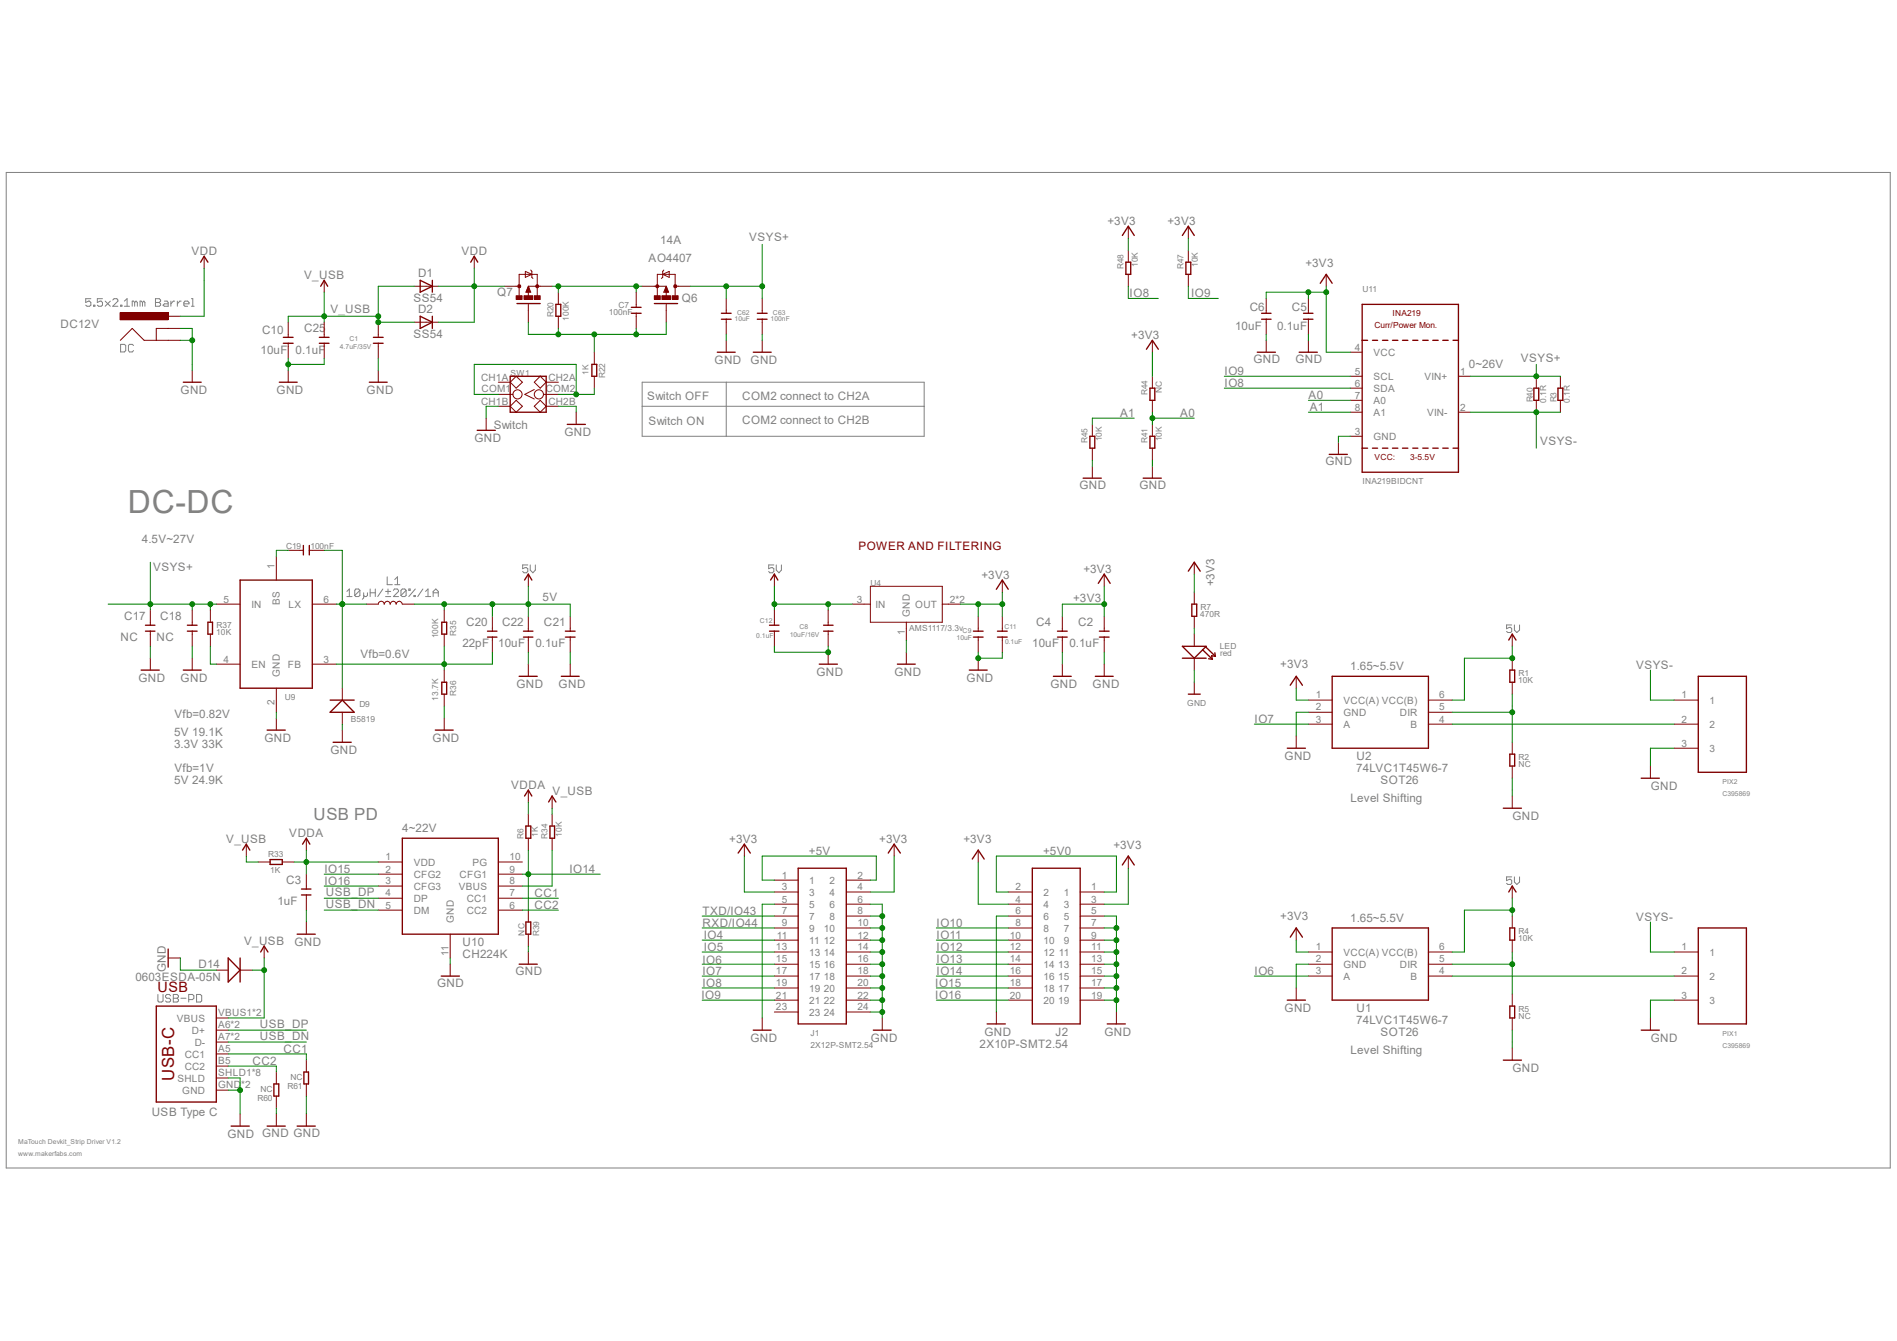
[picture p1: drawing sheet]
<svg xmlns="http://www.w3.org/2000/svg" width="297mm" height="210mm" viewBox="0 0 297 210" stroke-linecap="round" stroke-linejoin="round" font-family="sans-serif">
<g fill="none" stroke="#808080" stroke-width=".16">
<path d="M1 27h295v155.9h-295zM14.2 46.8h-.8v.6l.4-.2h.2l.2 .2v.4l-.2 .2h-.4l-.2-.2M14.6 47.8h.3v.2h-.3zM16 46.8h-.8v.6l.5-.2h.1l.2 .2v.4l-.2 .2h-.3l-.3-.2M16.5 47.2l.8 .8M17.3 47.2l-.8 .8M17.7 47l.2-.2h.4l.2 .4-.8 .8h.8M18.9 47.8h.2v.2h-.2zM18.9 53.9h.6l.2 .2v.8l-.2 .2h-.6zM19.5 48h.8M19.5 47.2l.4-.4v1.2M20.9 54.1l-.2-.2h-.4l-.2 .2v.8l.2 .2h.4l.2-.2"/>
<path d="M21.1 47.4l-.2-.2h-.2v.8M21.1 47.4v.6M21.1 47.4l.2-.2 .2 .2v.6M22.3 47.4l-.2-.2h-.2v.8M22.3 47.4v.6M22.3 47.4l.2-.2 .2 .2v.6M24.3 46.8h.6l.2 .2v.2l-.2 .2 .2 .2v.2l-.2 .2h-.6zM24.3 47.4h.6M25.7 47.2h.5l.1 .2v.6h-.6l-.2-.2 .2-.2h.6M26.8 47.2v.8M27.3 47.2h-.2l-.3 .4M27.8 47.2v.8"/>
<path d="M28.4 47.2h-.2l-.4 .4M28.8 47.6h.8v-.2l-.2-.2h-.4l-.2 .2v.4l.2 .2h.4M30 46.8h.2v1.2M30 48h.4M100.5 59.9h44.2v8.4h-44.2zM113.7 59.9v8.4M100.5 63.6h44.2M54.3 92.6l.4-.4v1.2M54.3 93.4h.8M56.3 92.5v.8l-.2 .1h-.4l-.2-.1M56.3 92.5l-.2-.3h-.4l-.2 .3v.8M56.3 92.5l-.8 .8"/>
<path d="M56.9 92.8v.8l-.2 .3M57.5 92.8v.5l-.2 .1-.4-.1M58 92.2v1.2M58 92.8h.8M58.8 92.2v1.2M59.9 92.2l-.8 1.2M60.4 93.4h.8M60.4 92.6h.8M60.6 90.3v1.3h.8M60.7 92.2v.8M61.6 92.5l.2-.3h.4l.2 .3v.1l-.8 .8h.8M61.8 91.6h.8"/>
<path d="M61.8 90.8l.4-.5v1.3M63.6 92.5v.8l-.2 .1h-.4l-.2-.1M63.6 92.5l-.2-.3h-.4l-.2 .3v.8M63.6 92.5l-.8 .8M64 92.2h.2v.3h-.2zM64.8 93.3h.2v.1h-.2zM65 92.2l-1 1.2M66.2 92.2l-.8 1.2M66.6 93.4h.8M66.6 92.6l.4-.4v1.2M67.8 92.8h.8M67.8 93.4v-.8l.4-.4 .4 .4v.8"/>
<path d="M82.6 88.5h-.8v.6l.4-.2h.2l.2 .2v.4l-.2 .2h-.4l-.2-.2M83 88.5v.8l.4 .4 .4-.4v-.8M121.2 88.5h-.8v.6l.3-.2h.2l.3 .2v.4l-.3 .2h-.4l-.1-.2M121.5 88.5v.8l.5 .4 .3-.4v-.8M236.7 97.9h-.8v.6l.6-.2 .2 .2v.4l-.2 .2h-.4l-.2-.2M237.1 97.9v.8l.4 .4 .4-.4v-.8M236.7 137.3h-.8v.6l.4-.2h.2l.2 .2v.4l-.2 .2h-.4l-.2-.2M237.1 137.3v.8l.4 .4 .4-.4v-.8M24.7 155.7v1.1l.2 .1h.4l.2-.1v-1.1M26.7 156l-.2-.3h-.4l-.2 .3v.1l.2 .2h.4l.2 .2v.3l-.2 .1h-.4l-.2-.1M27.1 155.7h.6l.2 .3v.1l-.2 .2 .2 .2v.3l-.2 .1h-.6zM27.1 156.3h.6"/>
<path d="M28.3 156.3h.8M29.5 156.5h.6l.3-.2v-.3l-.3-.3h-.6v1.2M30.8 155.7h.6l.2 .3v.8l-.2 .1h-.6z"/>
</g>
<path d="M57.8 59.9h2.8M58.5 52.8h1.5M58.5 53.8h1.5M201.5 117.2h2.9M202 107.3l.9-1.4 1 1.4M208.6 105.9h15v11.3h-15zM265.9 105.9h7.5v15h-7.5zM235.4 126.6h2.8" fill="none" stroke="#800000" stroke-width=".21"/>
<g fill="none" stroke="#800000" stroke-width=".16">
<path d="M18.8 53.3l1.9-1.9 1.9 1.9h3.7M26.3 51.4h-1.8v1.9M59.2 50.5v2.3M59.2 53.8v2.3M59.2 58v1.9M202.9 105.9v1.9M202.9 115.3v1.9M204.9 109.6h3.7M204.9 113.4h3.7M204.9 111.5h3.7M223.6 109.6h3.8M223.6 113.4h3.8"/>
<path d="M223.6 111.5h3.8M262.1 109.6h3.8M262.1 113.4h3.8M262.1 117.2h3.8M236.8 124.7v1.9"/>
</g>
<path d="M18.8 49h7.5v1.1h-7.5z" fill-rule="evenodd" fill="#800000"/>
<g fill="none" stroke="#800000" stroke-width=".16">
<path d="M176.7 39.2v1.9M186.1 39.2v1.9M18.8 49h7.5v1.1h-7.5zM26.3 51.4h1.9M26.3 53.3h1.9M26.3 49.5h1.9M30.1 58v1.9M45.1 50.5v2.3M45.1 53.8v2.3M50.8 43.9v1.9M50.8 50.5v2.3M50.8 53.8v2.3"/>
<path d="M78 59.9h1.9M80.8 58.9l1 1-1 .9-.9-.9zM84.6 58.9l.9 1-.9 .9-.9-.9zM85.5 59.9h1.9M102.4 44.8h1.9M103.8 43l1-.5v.9zM103.9 42.3l-.1 .2v.9l-.3 .2M104.3 44.8l.4 1h-.8zM104.3 45.7v.7M104.3 47.7v.9M105.7 46.3v-3.3h-2.8v3.4M105.7 44.8h.5"/>
<path d="M176.7 43v1.8M180.4 58.9v1.9M186.1 43v1.8M198.2 46.7v2.4M198.2 50v2.4M198.2 53.3v1.9M204.9 46.7v2.4M204.9 50v2.4M204.9 53.3v1.9M211.4 58.9h1.9M211.4 55.2h1.9M228.3 58.9h1.9"/>
<path d="M240.5 58.9v1.9M78 61.8h2.3M78 63.6h1.9M80.8 62.7l1 .9-1 1-.9-1zM83.7 63.6l.9-.9 .9 .9-.9 1zM83.7 61l-1.5 .8 1.5 .7M85.1 61.8h2.3M85.5 63.6h1.9M171 66.5v1.8M171 70.2v1.9M171 73v1.9M180.4 62.7v1.9"/>
<path d="M180.4 66.5v1.8M180.4 70.2v1.9M180.4 73v1.9M209.5 69.3v1.9M211.4 64.6h1.9M211.4 68.3h1.9M211.4 60.8h1.9M211.4 62.7h1.9M228.3 64.6h1.9M240.5 62.7v1.9M23.5 95.5v2.4M23.5 98.8v2.4"/>
<path d="M30.1 95.5v2.4M30.1 98.8v2.4M32.9 95.5v2M32.9 99.3v1.9M33.9 94.6h3.7M43.3 87.1v3.7M45.1 86.2h2.4M48.4 86.2h2.4M48.9 94.6h3.8M57.4 94.6h1.8a.47 .47 0 0 1 .5-.5 .47 .47 0 0 1 .5 .5 .47 .47 0 0 1 .4-.5 .47 .47 0 0 1 .5 .5 .47 .47 0 0 1 .5-.5 .47 .47 0 0 1 .4 .5 .49 .49 0 0 1 .5-.5 .49 .49 0 0 1 .5 .5h1.9M69.6 95.5v2M69.6 99.3v1.9"/>
<path d="M77.1 96.5v2.3M77.1 99.8v2.4M82.7 96.5v2.3M82.7 99.8v2.4M89.3 96.5v2.3M89.3 99.8v2.4M166.3 96.5v2.3M166.3 99.8v2.4M172.9 89.9v1.9M172.9 96.5v2.3M172.9 99.8v2.4M23.5 103.1v1.8"/>
<path d="M30.1 103.1v1.8M33.9 104h3.7M43.3 107.8v3.7M43.3 112.5v1.8M48.9 104h3.8M53.6 107.8v1.8M53.6 111.5v1.9M53.6 114.3v1.9M69.6 104.9v1.9M69.6 108.7v1.9M69.6 112.5v1.8M82.7 104v1.9"/>
<path d="M89.3 104v1.9M166.3 104v1.9M172.9 104v1.9M258.4 120v1.9M38.6 132.2v1.9M48 136.9v2.3M59.2 135h3.8M59.2 136.9h3.8M59.2 138.8h3.8M78 135h3.8M78 136.9h3.8M78 138.8h3.8"/>
<path d="M86.4 124.7v1.9M86.4 127.5v1.9M86.4 131.3v1.8M26.3 150h1.9M33.9 159.4h1.8M33.9 151.9h1.8M37.6 151.9h1.9M41.4 148.2v1.8M48 140.2v2.3M48 144.4v1.9M59.2 140.7h3.8M59.2 142.5h3.8"/>
<path d="M70.5 146.3v3.7M70.5 151v1.9M78 140.7h3.8M78 142.5h3.8M82.7 142.5v1.9M82.7 146.3v1.9M82.7 149.1v1.9M33.9 170.7h1.8M33.9 165.1h1.8M33.9 161.3h1.8M33.9 163.2h1.8M33.9 167h1.8"/>
<path d="M33.9 168.8h1.8M37.6 174.5v1.9M43.3 167.9v1.9M43.3 171.7v1.8M43.3 174.5v1.9M48 166v1.9M48 169.8v1.9M48 174.5v1.9"/>
<circle cx="81" cy="61.8" r=".72"/>
<circle cx="84.4" cy="61.8" r=".72"/>
</g>
<g fill="none" stroke="#800000" stroke-width=".21">
<path d="M28.7 59.9h2.8M44.4 53.8h1.5M44.4 52.8h1.5M50 53.8h1.5M50 52.8h1.5M50.2 44.8l.6-.9 .5 .9M79.9 58.9h5.6v5.7h-5.6zM102.4 47.5h3.7M176.3 41.1h.7v1.9h-.7zM185.7 41.1h.7v1.9h-.7zM196.8 55.2h2.9M197.5 50h1.5"/>
<path d="M197.5 49.1h1.5M203.4 55.2h2.8M204.1 50h1.5M204.1 49.1h1.5M213.3 47.7h15v26.3h-15zM213.3 53.3h.8M214.9 53.3h.8M216.5 53.3h.8M218 53.3h.9M219.6 53.3h.8M221.2 53.3h.8M222.8 53.3h.8"/>
<path d="M224.3 53.3h.9M225.9 53.3h.8M227.5 53.3h.8M169.6 74.9h2.8M170.6 68.3h.8v1.9h-.8zM179 74.9h2.8M180 68.3h.8v1.9h-.8zM180 60.8h.8v1.9h-.8zM208.1 71.2h2.8M213.3 70.2h.8M214.9 70.2h.8M216.5 70.2h.8"/>
<path d="M218 70.2h.9M219.6 70.2h.8M221.2 70.2h.8M222.8 70.2h.8M224.3 70.2h.9M225.9 70.2h.8M227.5 70.2h.8M240.2 60.8h.7v1.9h-.7zM22.8 98.8h1.5M22.8 97.9h1.5M29.3 98.8h1.6M29.3 97.9h1.6"/>
<path d="M32.6 97.5h.7v1.8h-.7zM37.6 90.8h11.3v17h-11.3zM47.5 85.4v1.5M48.4 85.4v1.5M69.2 97.5h.7v1.8h-.7zM76.3 98.8h1.5M76.3 99.8h1.5M82 98.8h1.4M82 99.8h1.4M88.5 98.8h1.5M88.5 99.8h1.5M165.6 98.8h1.5"/>
<path d="M165.6 99.8h1.5M172 91.4l.9-1.5 .9 1.5M172.1 98.8h1.6M172.1 99.8h1.6M22.1 104.9h2.8M28.7 104.9h2.8M41.8 114.3h2.9M51.7 109.6h3.8M52.2 116.2h2.8M53.6 109.6l1.9 1.9h-3.8zM68.2 114.3h2.8M69.2 106.8h.7v1.9h-.7z"/>
<path d="M81.3 105.9h2.8M87.9 105.9h2.8M164.9 105.9h2.8M171.5 105.9h2.8M38 133.1l.6-.9 .5 .9M47.2 139.2h1.5M63 131.3h15v15h-15zM85.9 125.6l.5-.9 .6 .9M86.1 129.4h.7v1.9h-.7zM257 121.9h2.8M24.5 157.6h9.4v15h-9.4zM26.3 148.6v2.9"/>
<path d="M35.7 150l1.9 1.9-1.9 1.9zM37.6 150v3.8M40.8 149.1l.6-.9 .6 .9M46.5 146.3h2.9M47.2 140.2h1.5M69.1 152.9h2.8M81.3 151h2.8M82.3 144.4h.8v1.9h-.8zM36.2 176.4h2.8M41.8 176.4h2.9M42.9 169.8h.7v1.9h-.7zM46.5 176.4h2.9"/>
<path d="M47.6 167.9h.7v1.9h-.7z"/>
</g>
<path d="M104.3 45.5v.2h.2l-.2-.7-.2 .7" fill="none" stroke="#800000" stroke-width=".25"/>
<circle cx="102.9" cy="44.8" r=".25" fill="#800000"/>
<circle cx="102.9" cy="44.8" r=".25" fill="none" stroke="#800000" stroke-width=".16"/>
<path d="M105.5 44.7l.2-.1 .2 .1v.3l-.2 .1-.2-.1z" fill-rule="evenodd" fill="#800000"/>
<path d="M105.5 44.7l.2-.1 .2 .1v.3l-.2 .1-.2-.1z" fill="none" stroke="#800000" stroke-width=".16"/>
<path d="M102.4 46.3h1v.6h-1z" fill-rule="evenodd" fill="#800000"/>
<path d="M102.4 46.3h1v.6h-1z" fill="none" stroke="#800000" stroke-width=".16"/>
<path d="M105.2 46.3h1v.6h-1z" fill-rule="evenodd" fill="#800000"/>
<path d="M105.2 46.3h1v.6h-1z" fill="none" stroke="#800000" stroke-width=".16"/>
<path d="M103.6 46.3h1.4v.6h-1.4z" fill-rule="evenodd" fill="#800000"/>
<g fill="none" stroke="#800000" stroke-width=".16">
<path d="M80.8 44.8h.5M81.3 46.3v-3.3h2.8v3.4M82.3 42.5l1 .5-1 .4zM82.7 44.8h1.9M82.7 44.8l.4 1h-.8zM82.7 45.7v.7M82.7 47.7v.9M83.1 42.3l.2 .2v.9l.1 .2M87.4 45.8v1.9M87.4 49.5v1.9M99.6 45.8v2.3M99.6 49.1v2.3"/>
<path d="M100.5 44.8h1.9M103.6 46.3h1.4v.6h-1.4zM104.3 48.6v1.9M106.2 44.8h1.9M113.7 46.7v2.4M113.7 50v2.4M113.7 53.3v1.9M119.3 46.7v2.4M119.3 50v2.4M119.3 53.3v1.9M90.2 64.6v1.9"/>
</g>
<path d="M80.9 47.5h3.7M87 47.7h.8v1.8h-.8zM98.8 49.1h1.6M98.8 48.1h1.6M112.3 55.2h2.8M112.9 49.1h1.6M112.9 50h1.6M117.9 55.2h2.8M118.6 49.1h1.5M118.6 50h1.5M88.8 66.5h2.9" fill="none" stroke="#800000" stroke-width=".21"/>
<path d="M82.7 45.5v.2h-.2l.2-.7 .2 .7" fill="none" stroke="#800000" stroke-width=".25"/>
<circle cx="84.1" cy="44.8" r=".25" fill="#800000"/>
<circle cx="84.1" cy="44.8" r=".25" fill="none" stroke="#800000" stroke-width=".16"/>
<path d="M81.1 44.7l.2-.1 .2 .1v.3l-.2 .1-.2-.1z" fill-rule="evenodd" fill="#800000"/>
<path d="M81.1 44.7l.2-.1 .2 .1v.3l-.2 .1-.2-.1z" fill="none" stroke="#800000" stroke-width=".16"/>
<path d="M83.7 46.3h.9v.6h-.9z" fill-rule="evenodd" fill="#800000"/>
<path d="M83.7 46.3h.9v.6h-.9z" fill="none" stroke="#800000" stroke-width=".16"/>
<path d="M80.8 46.3h.9v.6h-.9z" fill-rule="evenodd" fill="#800000"/>
<path d="M80.8 46.3h.9v.6h-.9z" fill="none" stroke="#800000" stroke-width=".16"/>
<path d="M82 46.3h1.4v.6h-1.4z" fill-rule="evenodd" fill="#800000"/>
<g fill="none" stroke="#800000" stroke-width=".16">
<path d="M176.7 35.4v1.9M186.1 35.4v1.9M32 40.1v1.9M45.1 58v1.9M64.9 44.8h3.7M64.9 50.5h3.7M74.3 40.1v1.9M79 44.8h1.8M82 46.3h1.4v.6h-1.4zM82.7 48.6v1.9M84.6 44.8h1.8M93 55.2v1.9"/>
<path d="M93 58.9v1.9M180.4 53.3v1.9M207.6 43v1.8M244.3 58.9v1.9M76.1 65.5v1.9M244.3 62.7v1.9M82.7 89.9v1.9M121.2 89.9v1.9M121.2 95.5v2.4M121.2 98.8v2.4M129.7 95.5v2.4M129.7 98.8v2.4"/>
<path d="M133.4 94.6h2.9M136.3 91.8h11.2v5.7h-11.2zM141.9 97.5v2.7M147.5 94.6h2.9M153.2 96.5v2.3M153.2 99.8v2.4M156.9 90.8v2M156.9 96.5v2.3M156.9 99.8v2.4M187 88.1v1.8M187 92.8v1.8M187 96.5v1.9"/>
<path d="M187 99.3v1.9M236.8 99.3v1.9M129.7 102.2v1.8M141.9 102.2v1.8M153.2 103.1v1.8M187 103.1v1.8M187 106.8v1.9M236.8 103.1v1.8M236.8 106.8v1.9M236.8 116.2v1.9M236.8 120v1.9M40.4 135h1.9"/>
<path d="M44.2 135h1.9M48 131.3v1.8M82.7 123.7v1.9M82.7 127.5v1.9M82.7 131.3v1.8M116.5 132.2v1.9M121.2 137.8h3.8M121.2 139.7h3.8M132.5 137.8h3.8M132.5 139.7h3.8M140 132.2v1.9M153.2 133.1v1.9"/>
<path d="M157.9 139.7h3.7M169.1 139.7h3.8M176.7 134.1v1.9M236.8 138.8v1.9M119.3 159.4v1.9M121.2 149.1h3.8M121.2 152.9h3.8M121.2 156.6h3.8M121.2 151h3.8M121.2 141.6h3.8M121.2 143.5h3.8M121.2 145.3h3.8"/>
<path d="M121.2 147.2h3.8M121.2 154.7h3.8M121.2 158.5h3.8M132.5 149.1h3.8M132.5 152.9h3.8M132.5 156.6h3.8M132.5 151h3.8M132.5 141.6h3.8M132.5 143.5h3.8M132.5 145.3h3.8M132.5 147.2h3.8M132.5 154.7h3.8"/>
<path d="M132.5 158.5h3.8M138.1 159.4v1.9M156 158.5v1.9M157.9 149.1h3.7M157.9 152.9h3.7M157.9 156.6h3.7M157.9 151h3.7M157.9 141.6h3.7M157.9 143.5h3.7M157.9 145.3h3.7M157.9 147.2h3.7M157.9 154.7h3.7"/>
<path d="M169.1 149.1h3.8M169.1 152.9h3.8M169.1 156.6h3.8M169.1 151h3.8M169.1 141.6h3.8M169.1 143.5h3.8M169.1 145.3h3.8M169.1 147.2h3.8M169.1 154.7h3.8M174.8 158.5v1.9M202.9 145.3v1.9M202.9 154.7v1.9"/>
<path d="M204.9 149.1h3.7M204.9 152.9h3.7M204.9 151h3.7M223.6 149.1h3.8M223.6 152.9h3.8M223.6 151h3.8M236.8 143.5v1.8M236.8 147.2v1.9M236.8 155.7v1.9M236.8 159.4v1.9M258.4 159.4v1.9M262.1 149.1h3.8"/>
<path d="M262.1 152.9h3.8M262.1 156.6h3.8M236.8 164.1v1.9"/>
</g>
<g fill="none" stroke="#800000" stroke-width=".21">
<path d="M175.7 36.9l1-1.5 .9 1.5M185.1 36.9l1-1.5 .9 1.5M31.4 41.1l.6-1 .6 1M43.7 59.9h2.8M65.8 43.9l1.9 .9-1.9 1zM65.8 49.5l1.9 1-1.9 .9zM67.7 43.9v1.9M67.7 49.5v1.9M73.7 41.1l.6-1 .5 1M92.7 57.1h.7v1.8h-.7zM179.5 54.7l.9-1.4 1 1.4M206.7 44.4l.9-1.4 1 1.4"/>
<path d="M74.7 67.4h2.9M243.9 60.8h.8v1.9h-.8zM82.1 90.8l.6-.9 .6 .9M120.5 97.9h1.5M120.5 98.8h1.5M120.6 90.8l.6-.9 .6 .9M128.9 97.9h1.5M128.9 98.8h1.5M152.4 98.8h1.5M152.4 99.8h1.5M156 92.3l.9-1.5 1 1.5M156.2 98.8h1.5"/>
<path d="M156.2 99.8h1.5M186.1 89.5l.9-1.4 .9 1.4M186.6 94.6h.8v1.9h-.8zM128.3 104h2.8M140.5 104h2.8M151.8 104.9h2.8M185.1 101.2h3.7l-1.8 1.9zM185.1 103.1h3.7M186.1 108.7h1.8M188.3 101.8l1.5 1.5M188.8 101.3l1.5 1.5M189.2 103.2l.6 .1"/>
<path d="M190.2 102.2l.1 .6M190.3 102.8l-.6-.1 .1 .6M236.2 100.2l.6-.9 .6 .9M236.4 104.9h.8v1.9h-.8zM236.4 118.1h.8v1.9h-.8zM42.3 134.6h1.9v.8h-1.9zM47.4 132.2l.6-.9 .5 .9M82.1 124.7l.6-1 .6 1M82.3 129.4h.8v1.9h-.8zM115.6 133.6l.9-1.4 1 1.4M125 136h7.5v24.4h-7.5zM139.1 133.6l.9-1.4 1 1.4"/>
<path d="M152.2 134.5l1-1.4 .9 1.4M161.6 136h7.5v24.4h-7.5zM175.7 135.5l1-1.4 .9 1.4M236.2 139.7l.6-.9 .6 .9M201.5 156.6h2.9M202 146.8l.9-1.5 1 1.5M208.6 145.3h15v11.3h-15zM236.4 145.3h.8v1.9h-.8zM236.4 157.6h.8v1.8h-.8zM265.9 145.3h7.5v15.1h-7.5zM117.9 161.3h2.8M136.7 161.3h2.8"/>
<path d="M154.6 160.4h2.8M173.4 160.4h2.8M235.4 166h2.8M257 161.3h2.8"/>
</g>
<path d="M45.1 56.1v1h5.7v-1M59.2 56.1v1.9M204.9 111.5h-2v3.8M236.8 121.9v2.8" fill="none" stroke="#008000" stroke-width=".16"/>
<circle cx="45.1" cy="57.1" r=".38" fill="#008000"/>
<g fill="none" stroke="#008000" stroke-width=".16">
<path d="M28.2 53.3h1.9M28.2 51.4h1.9v6.6M45.1 57.1v.9"/>
<circle cx="45.1" cy="57.1" r=".38"/>
</g>
<circle cx="30.1" cy="53.3" r=".38" fill="#008000"/>
<g fill="none" stroke="#008000" stroke-width=".16">
<path d="M23.5 101.2v1.9M30.1 101.2v1.9M43.3 111.5v1M53.6 113.4v.9M69.6 110.6v1.9M82.7 102.2v1.8M89.3 102.2v1.8M166.3 102.2v1.8M172.9 102.2v1.8M48 142.5v1.9M35.7 170.7h1.9M37.6 168.8v5.7"/>
<circle cx="30.1" cy="53.3" r=".38"/>
</g>
<circle cx="37.6" cy="170.7" r=".38" fill="#008000"/>
<g fill="none" stroke="#008000" stroke-width=".16">
<path d="M113.7 52.4v.9M119.3 52.4v.9M198.2 52.4v.9M204.9 52.4v.9M87.4 63.6h2.8v1M171 72.1v.9M180.4 72.1v.9M211.4 68.3h-1.9v1M121.2 101.2v1h8.5v-1M262.1 117.2h-3.7v2.8M28.2 150v1.9h5.7M70.5 150v1"/>
<path d="M82.7 148.2v.9M35.7 168.8h1.9M43.3 173.5v1M48 171.7v2.8"/>
<circle cx="37.6" cy="170.7" r=".38"/>
</g>
<circle cx="129.7" cy="102.2" r=".38" fill="#008000"/>
<g fill="none" stroke="#008000" stroke-width=".16">
<path d="M141.9 100.2v2M153.2 102.2v.9h3.7v-.9"/>
<circle cx="129.7" cy="102.2" r=".38"/>
</g>
<circle cx="153.2" cy="103.1" r=".38" fill="#008000"/>
<g fill="none" stroke="#008000" stroke-width=".16">
<path d="M121.2 141.6h-1.9v17.8M136.3 156.6h1.8M136.3 141.6h1.8v17.8M204.9 151h-2v3.7M262.1 156.6h-3.7v2.8M236.8 161.3v2.8"/>
<circle cx="153.2" cy="103.1" r=".38"/>
</g>
<circle cx="138.1" cy="156.6" r=".38" fill="#008000"/>
<g fill="none" stroke="#008000" stroke-width=".16">
<path d="M136.3 158.5h1.8"/>
<circle cx="138.1" cy="156.6" r=".38"/>
</g>
<circle cx="138.1" cy="158.5" r=".38" fill="#008000"/>
<g fill="none" stroke="#008000" stroke-width=".16">
<path d="M136.3 143.5h1.8"/>
<circle cx="138.1" cy="158.5" r=".38"/>
</g>
<circle cx="138.1" cy="143.5" r=".38" fill="#008000"/>
<g fill="none" stroke="#008000" stroke-width=".16">
<path d="M136.3 145.3h1.8"/>
<circle cx="138.1" cy="143.5" r=".38"/>
</g>
<circle cx="138.1" cy="145.3" r=".38" fill="#008000"/>
<g fill="none" stroke="#008000" stroke-width=".16">
<path d="M136.3 147.2h1.8"/>
<circle cx="138.1" cy="145.3" r=".38"/>
</g>
<circle cx="138.1" cy="147.2" r=".38" fill="#008000"/>
<g fill="none" stroke="#008000" stroke-width=".16">
<path d="M136.3 149.1h1.8"/>
<circle cx="138.1" cy="147.2" r=".38"/>
</g>
<circle cx="138.1" cy="149.1" r=".38" fill="#008000"/>
<g fill="none" stroke="#008000" stroke-width=".16">
<path d="M136.3 151h1.8"/>
<circle cx="138.1" cy="149.1" r=".38"/>
</g>
<circle cx="138.1" cy="151" r=".38" fill="#008000"/>
<g fill="none" stroke="#008000" stroke-width=".16">
<path d="M136.3 152.9h1.8"/>
<circle cx="138.1" cy="151" r=".38"/>
</g>
<circle cx="138.1" cy="152.9" r=".38" fill="#008000"/>
<g fill="none" stroke="#008000" stroke-width=".16">
<path d="M136.3 154.7h1.8"/>
<circle cx="138.1" cy="152.9" r=".38"/>
</g>
<circle cx="138.1" cy="154.7" r=".38" fill="#008000"/>
<g fill="none" stroke="#008000" stroke-width=".16">
<path d="M157.9 143.5h-1.9v15M172.9 143.5h1.9v15M172.9 145.3h1.9"/>
<circle cx="138.1" cy="154.7" r=".38"/>
</g>
<circle cx="174.8" cy="145.3" r=".38" fill="#008000"/>
<g fill="none" stroke="#008000" stroke-width=".16">
<path d="M172.9 147.2h1.9"/>
<circle cx="174.8" cy="145.3" r=".38"/>
</g>
<circle cx="174.8" cy="147.2" r=".38" fill="#008000"/>
<g fill="none" stroke="#008000" stroke-width=".16">
<path d="M172.9 149.1h1.9"/>
<circle cx="174.8" cy="147.2" r=".38"/>
</g>
<circle cx="174.8" cy="149.1" r=".38" fill="#008000"/>
<g fill="none" stroke="#008000" stroke-width=".16">
<path d="M172.9 151h1.9"/>
<circle cx="174.8" cy="149.1" r=".38"/>
</g>
<circle cx="174.8" cy="151" r=".38" fill="#008000"/>
<g fill="none" stroke="#008000" stroke-width=".16">
<path d="M172.9 152.9h1.9"/>
<circle cx="174.8" cy="151" r=".38"/>
</g>
<circle cx="174.8" cy="152.9" r=".38" fill="#008000"/>
<g fill="none" stroke="#008000" stroke-width=".16">
<path d="M172.9 154.7h1.9"/>
<circle cx="174.8" cy="152.9" r=".38"/>
</g>
<circle cx="174.8" cy="154.7" r=".38" fill="#008000"/>
<g fill="none" stroke="#008000" stroke-width=".16">
<path d="M172.9 156.6h1.9"/>
<circle cx="174.8" cy="154.7" r=".38"/>
</g>
<circle cx="174.8" cy="156.6" r=".38" fill="#008000"/>
<g fill="none" stroke="#008000" stroke-width=".16">
<path d="M78 63.6h-1.9v1.9M172.9 94.6h-6.6v1.9M172.9 91.8v4.7M187 104.9v1.9M202.9 107.8v1.8h2"/>
<circle cx="174.8" cy="156.6" r=".38"/>
</g>
<circle cx="172.9" cy="94.6" r=".38" fill="#008000"/>
<g fill="none" stroke="#008000" stroke-width=".16">
<path d="M156.9 92.8v1.8h-6.5"/>
<circle cx="172.9" cy="94.6" r=".38"/>
</g>
<circle cx="156.9" cy="94.6" r=".38" fill="#008000"/>
<g fill="none" stroke="#008000" stroke-width=".16">
<path d="M153.2 94.6v1.9M156.9 94.6v1.9"/>
<circle cx="156.9" cy="94.6" r=".38"/>
</g>
<circle cx="153.2" cy="94.6" r=".38" fill="#008000"/>
<g fill="none" stroke="#008000" stroke-width=".16">
<path d="M180.4 55.2v3.7M198.2 46.7v-.9h9.4v9.4h3.8M204.9 45.8v.9M202.9 147.2v1.9h2"/>
<circle cx="153.2" cy="94.6" r=".38"/>
</g>
<circle cx="204.9" cy="45.8" r=".38" fill="#008000"/>
<g fill="none" stroke="#008000" stroke-width=".16">
<path d="M207.6 44.8v1"/>
<circle cx="204.9" cy="45.8" r=".38"/>
</g>
<circle cx="207.6" cy="45.8" r=".38" fill="#008000"/>
<g fill="none" stroke="#008000" stroke-width=".16">
<path d="M176.7 37.3v1.9M186.1 37.3v1.9M187 89.9v2.9M227.4 111.5h9.4M236.8 110.6v5.6M116.5 134.1v5.6h4.7M140 134.1v5.6h-3.7M153.2 135v6.6h4.7M176.7 136v5.6h-3.8"/>
<circle cx="207.6" cy="45.8" r=".38"/>
</g>
<circle cx="236.8" cy="111.5" r=".38" fill="#008000"/>
<g fill="none" stroke="#008000" stroke-width=".16">
<path d="M50.8 86.2h2.8v8.4M52.7 94.6h4.7M236.8 108.7v1.9"/>
<circle cx="236.8" cy="111.5" r=".38"/>
</g>
<circle cx="53.6" cy="94.6" r=".38" fill="#008000"/>
<g fill="none" stroke="#008000" stroke-width=".16">
<path d="M53.6 94.6v13.2"/>
<circle cx="53.6" cy="94.6" r=".38"/>
</g>
<circle cx="53.6" cy="94.6" r=".38" fill="#008000"/>
<g fill="none" stroke="#008000" stroke-width=".16">
<path d="M45.1 86.2h-1.8v.9M52.7 104h16.9M69.6 101.2v3.7"/>
<circle cx="53.6" cy="94.6" r=".38"/>
</g>
<circle cx="69.6" cy="104" r=".38" fill="#008000"/>
<g fill="none" stroke="#008000" stroke-width=".16">
<path d="M32.9 101.2v2.8h1M77.1 102.2v1.8h-7.5M39.5 151.9h1.9M41.4 150v9.4h-5.7M50.8 142.5h8.4M50.8 140.7h8.4M81.8 142.5h5.6M81.8 140.7h5.6M35.7 163.2h12.3M35.7 161.3h12.3M35.7 165.1h12.3v.9M35.7 167h7.6v.9"/>
<circle cx="69.6" cy="104" r=".38"/>
</g>
<circle cx="41.4" cy="151.9" r=".38" fill="#008000"/>
<g fill="none" stroke="#008000" stroke-width=".16">
<path d="M59.2 49.5v1M38.6 134.1v.9h1.8M86.4 126.6v.9"/>
<circle cx="41.4" cy="151.9" r=".38"/>
</g>
<circle cx="50.8" cy="49.5" r=".38" fill="#008000"/>
<g fill="none" stroke="#008000" stroke-width=".16">
<path d="M45.1 49.5h14.1M50.8 45.8v4.7M59.2 50.5h5.7"/>
<circle cx="50.8" cy="49.5" r=".38"/>
</g>
<circle cx="59.2" cy="50.5" r=".38" fill="#008000"/>
<g fill="none" stroke="#008000" stroke-width=".16">
<path d="M64.9 44.8h-5.7v4.7"/>
<circle cx="59.2" cy="50.5" r=".38"/>
</g>
<circle cx="59.2" cy="49.5" r=".38" fill="#008000"/>
<g fill="none" stroke="#008000" stroke-width=".16">
<path d="M45.1 49.5v1M180.4 64.6v1.9M180.4 65.5h6.6M86.4 133.1v5.7h-4.6"/>
<circle cx="59.2" cy="49.5" r=".38"/>
</g>
<circle cx="180.4" cy="65.5" r=".38" fill="#008000"/>
<g fill="none" stroke="#008000" stroke-width=".16">
<path d="M177.6 65.5h-6.6v1M204.9 62.7h6.5M204.9 64.6h6.5M230.2 64.6h10.3v5.6"/>
<circle cx="180.4" cy="65.5" r=".38"/>
</g>
<circle cx="240.5" cy="64.6" r=".38" fill="#008000"/>
<g fill="none" stroke="#008000" stroke-width=".16">
<path d="M240.5 57.1v1.8h-10.3M240.5 64.6h3.8M258.4 104.9v4.7h3.7M258.4 144.4v4.7h3.7"/>
<circle cx="240.5" cy="64.6" r=".38"/>
</g>
<circle cx="240.5" cy="58.9" r=".38" fill="#008000"/>
<g fill="none" stroke="#008000" stroke-width=".16">
<path d="M108.1 44.8h11.2v1.9M113.7 44.8v1.9M240.5 58.9h3.8"/>
<circle cx="240.5" cy="58.9" r=".38"/>
</g>
<circle cx="113.7" cy="44.8" r=".38" fill="#008000"/>
<g fill="none" stroke="#008000" stroke-width=".16">
<path d="M119.3 38.3v6.5"/>
<circle cx="113.7" cy="44.8" r=".38"/>
</g>
<circle cx="119.3" cy="44.8" r=".38" fill="#008000"/>
<g fill="none" stroke="#008000" stroke-width=".16">
<path d="M30.1 94.6h-6.6v.9M33.9 94.6h-1v.9"/>
<circle cx="119.3" cy="44.8" r=".38"/>
</g>
<circle cx="32.9" cy="94.6" r=".38" fill="#008000"/>
<g fill="none" stroke="#008000" stroke-width=".16">
<path d="M32.9 94.6h-2.8v.9"/>
<circle cx="32.9" cy="94.6" r=".38"/>
</g>
<circle cx="30.1" cy="94.6" r=".38" fill="#008000"/>
<g fill="none" stroke="#008000" stroke-width=".16">
<path d="M23.5 88.1v6.5"/>
<circle cx="30.1" cy="94.6" r=".38"/>
</g>
<circle cx="23.5" cy="94.6" r=".38" fill="#008000"/>
<g fill="none" stroke="#008000" stroke-width=".16">
<path d="M176.7 44.8v1.9h4.7M186.1 44.8v1.9h4.7M191.7 58.9h19.7M191.7 60.8h19.7M16.9 94.6h6.6M196.4 113.4h8.5M50.8 136.9h8.4M50.8 138.8h8.4M81.8 136.9h12.2M82.7 136.9v5.6M109.9 151h11.3M109.9 156.6h11.3"/>
<path d="M109.9 145.3h11.3M109.9 149.1h11.3M109.9 147.2h11.3M109.9 154.7h11.3M109.9 143.5h11.3M109.9 152.9h11.3M146.6 151h11.3M146.6 156.6h11.3M146.6 145.3h11.3M146.6 149.1h11.3M146.6 147.2h11.3M146.6 154.7h11.3"/>
<path d="M196.4 152.9h8.5"/>
<circle cx="23.5" cy="94.6" r=".38"/>
</g>
<circle cx="82.7" cy="136.9" r=".38" fill="#008000"/>
<g fill="none" stroke="#008000" stroke-width=".16">
<path d="M99.6 51.4v1h4.7M82.7 133.1v3.8M121.2 137.8h-1.9v-3.7h17.9v3.7h-.9M146.6 152.9h11.3"/>
<circle cx="82.7" cy="136.9" r=".38"/>
</g>
<circle cx="99.6" cy="52.4" r=".38" fill="#008000"/>
<g fill="none" stroke="#008000" stroke-width=".16">
<path d="M87.4 51.4v1M104.3 50.5v1.9"/>
<circle cx="99.6" cy="52.4" r=".38"/>
</g>
<circle cx="87.4" cy="52.4" r=".38" fill="#008000"/>
<g fill="none" stroke="#008000" stroke-width=".16">
<path d="M82.7 50.5v1.9h16.9M93 52.4v2.8"/>
<circle cx="87.4" cy="52.4" r=".38"/>
</g>
<circle cx="93" cy="52.4" r=".38" fill="#008000"/>
<g fill="none" stroke="#008000" stroke-width=".16">
<path d="M100.5 44.8h-.9v1"/>
<circle cx="93" cy="52.4" r=".38"/>
</g>
<circle cx="99.6" cy="44.8" r=".38" fill="#008000"/>
<g fill="none" stroke="#008000" stroke-width=".16">
<path d="M86.4 44.8h13.2M87.4 44.8v1"/>
<circle cx="99.6" cy="44.8" r=".38"/>
</g>
<circle cx="87.4" cy="44.8" r=".38" fill="#008000"/>
<g fill="none" stroke="#008000" stroke-width=".16">
<path d="M78 61.8h-3.7v-4.7h15.9v4.7M93 60.8v1h-5.6"/>
<circle cx="87.4" cy="44.8" r=".38"/>
</g>
<circle cx="90.2" cy="61.8" r=".38" fill="#008000"/>
<g fill="none" stroke="#008000" stroke-width=".16">
<path d="M121.2 91.8v2.8h12.2M129.7 94.6v.9"/>
<circle cx="90.2" cy="61.8" r=".38"/>
</g>
<circle cx="129.7" cy="94.6" r=".38" fill="#008000"/>
<g fill="none" stroke="#008000" stroke-width=".16">
<path d="M121.2 94.6v.9"/>
<circle cx="129.7" cy="94.6" r=".38"/>
</g>
<circle cx="121.2" cy="94.6" r=".38" fill="#008000"/>
<g fill="none" stroke="#008000" stroke-width=".16">
<path d="M77.1 94.6h-7.5v.9"/>
<circle cx="121.2" cy="94.6" r=".38"/>
</g>
<circle cx="69.6" cy="94.6" r=".38" fill="#008000"/>
<g fill="none" stroke="#008000" stroke-width=".16">
<path d="M77.1 96.5v-1.9h5.6v1.9"/>
<circle cx="69.6" cy="94.6" r=".38"/>
</g>
<circle cx="77.1" cy="94.6" r=".38" fill="#008000"/>
<g fill="none" stroke="#008000" stroke-width=".16">
<path d="M82.7 94.6h6.6v1.9"/>
<circle cx="77.1" cy="94.6" r=".38"/>
</g>
<circle cx="82.7" cy="94.6" r=".38" fill="#008000"/>
<g fill="none" stroke="#008000" stroke-width=".16">
<path d="M64.9 94.6h4.7M82.7 91.8v2.8M236.8 101.2v1.9h-7.5v6.5h-1.9"/>
<circle cx="82.7" cy="94.6" r=".38"/>
</g>
<circle cx="236.8" cy="103.1" r=".38" fill="#008000"/>
<g fill="none" stroke="#008000" stroke-width=".16">
<path d="M236.8 140.7v2.8M236.8 142.5h-7.5v6.6h-1.9"/>
<circle cx="236.8" cy="103.1" r=".38"/>
</g>
<circle cx="236.8" cy="142.5" r=".38" fill="#008000"/>
<g fill="none" stroke="#008000" stroke-width=".16">
<path d="M227.4 151h9.4M236.8 150v5.7"/>
<circle cx="236.8" cy="142.5" r=".38"/>
</g>
<circle cx="236.8" cy="151" r=".38" fill="#008000"/>
<g fill="none" stroke="#008000" stroke-width=".16">
<path d="M68.6 44.8h10.4M74.3 42v2.8M187 98.4v.9M227.4 113.4h34.7M227.4 152.9h34.7M236.8 149.1v.9"/>
<circle cx="236.8" cy="151" r=".38"/>
</g>
<circle cx="74.3" cy="44.8" r=".38" fill="#008000"/>
<g fill="none" stroke="#008000" stroke-width=".16">
<path d="M32 42v7.5h-3.8M74.3 44.8v5.7h-5.7M46.1 135h13.1M48 135v1.9M157.9 139.7h-1.9v-5.6h18.8v5.6h-1.9"/>
<circle cx="74.3" cy="44.8" r=".38"/>
</g>
<circle cx="48" cy="135" r=".38" fill="#008000"/>
<g fill="none" stroke="#008000" stroke-width=".16">
<path d="M48 133.1v1.9M82.7 125.6v1.9"/>
<circle cx="48" cy="135" r=".38"/>
</g>
<text font-size="5" fill="#808080" x="20" y="80.3">DC-DC</text>
<text font-size="2.6" fill="#808080" x="49.1" y="128.4">USB PD</text>
<text font-size="2.6" fill="#800000" x="27.3" y="169.3" transform="rotate(-90 27.3 169.3)">USB-C</text>
<text font-size="2.2" fill="#800000" x="24.7" y="155.3">USB</text>
<g font-size="1.8" fill="#808080">
<text x="173.4" y="35.3">+3V3</text>
<text x="182.8" y="35.3">+3V3</text>
<text x="30" y="40">VDD</text>
<text x="72.3" y="40">VDD</text>
<text x="101.6" y="41.1">AO4407</text>
<text x="103.4" y="38.3">14A</text>
<text x="117.3" y="37.7">VSYS+</text>
<text x="204.4" y="41.8">+3V3</text>
<text x="47.6" y="43.7">V_USB</text>
<text x="64.7" y="47.3">SS54</text>
<text x="65.4" y="43.3">D1</text>
<text x="77.9" y="46.4">Q7</text>
<text x="106.8" y="47.3">Q6</text>
<text x="176.9" y="46.5">IO8</text>
<text x="186.5" y="46.5">IO9</text>
<text x="9.5" y="51.4">DC12V</text>
<text x="41" y="52.4">C10</text>
<text x="47.6" y="52">C25</text>
<text x="51.7" y="49">V_USB</text>
<text x="64.7" y="53">SS54</text>
<text x="65.4" y="49">D2</text>
<text x="177.1" y="53.1">+3V3</text>
<text x="193.4" y="51.6">10uF</text>
<text x="195.7" y="48.8">C6</text>
<text x="199.9" y="51.6">0.1uF</text>
<text x="202.3" y="48.8">C5</text>
<text x="40.8" y="55.4">10uF 0.1uF</text>
<text x="111.9" y="57.1">GND</text>
<text x="117.5" y="57.1">GND</text>
<text x="191.7" y="58.8">IO9</text>
<text x="196.3" y="56.9">GND</text>
<text x="202.8" y="56.9">GND</text>
<text x="230" y="57.6">0~26V</text>
<text x="238.1" y="56.7">VSYS+</text>
<text x="28.3" y="61.8">GND</text>
<text x="43.3" y="61.8">GND</text>
<text x="57.4" y="61.8">GND</text>
<text x="101.3" y="62.7">Switch OFF</text>
<text x="116.2" y="62.7">COM2 connect to CH2A</text>
<text x="175.4" y="65.3">A1</text>
<text x="184.8" y="65.3">A0</text>
<text x="191.7" y="60.6">IO8</text>
<text x="204.9" y="62.5">A0</text>
<text x="205.1" y="64.4">A1</text>
<text x="74.3" y="69.3">GND</text>
<text x="77.3" y="67.2">Switch</text>
<text x="88.4" y="68.3">GND</text>
<text x="101.6" y="66.6">Switch ON</text>
<text x="116.2" y="66.5">COM2 connect to CH2B</text>
<text x="241.1" y="69.6">VSYS-</text>
<text x="169" y="76.6">GND</text>
<text x="178.4" y="76.6">GND</text>
<text x="207.5" y="72.9">GND</text>
<text x="22.2" y="85">4.5V~27V</text>
<text x="24" y="89.4">VSYS+</text>
<text x="169.6" y="89.7">+3V3</text>
<text x="85" y="94.1">5V</text>
<text x="153.7" y="90.7">+3V3</text>
<text x="168" y="94.2">+3V3</text>
<text x="190.2" y="91.8" transform="rotate(-90 190.2 91.8)">+3V3</text>
<text x="18.9" y="100.5">NC</text>
<text x="19.4" y="97.1">C17</text>
<text x="24.5" y="100.5">NC</text>
<text x="25.1" y="97.1">C18</text>
<text x="72.4" y="101.4">22pF</text>
<text x="73" y="98">C20</text>
<text x="78" y="101.4">10uF</text>
<text x="78.6" y="98">C22</text>
<text x="83.8" y="101.4">0.1uF</text>
<text x="85.2" y="98">C21</text>
<text x="161.6" y="101.4">10uF</text>
<text x="162.2" y="98">C4</text>
<text x="167.4" y="101.4">0.1uF</text>
<text x="168.8" y="98">C2</text>
<text x="21.7" y="106.8">GND</text>
<text x="28.3" y="106.8">GND</text>
<text x="56.4" y="103.1">Vfb=0.6V</text>
<text x="80.9" y="107.8">GND</text>
<text x="87.5" y="107.8">GND</text>
<text x="127.8" y="105.9">GND</text>
<text x="140" y="105.9">GND</text>
<text x="151.3" y="106.8">GND</text>
<text x="164.5" y="107.8">GND</text>
<text x="171.1" y="107.8">GND</text>
<text x="200.4" y="104.6">+3V3</text>
<text x="211.4" y="104.9">1.65~5.5V</text>
<text x="256.2" y="104.8">VSYS-</text>
<text x="27.3" y="112.5">Vfb=0.82V</text>
<text x="196.4" y="113.2">IO7</text>
<text x="27.3" y="115.3">5V 19.1K</text>
<text x="27.3" y="117.2">3.3V 33K</text>
<text x="41.4" y="116.2">GND</text>
<text x="51.7" y="118.1">GND</text>
<text x="67.7" y="116.2">GND</text>
<text x="201.1" y="119">GND</text>
<text x="212.4" y="119">U2</text>
<text x="27.3" y="122.8">5V 24.9K</text>
<text x="27.3" y="120.9">Vfb=1V</text>
<text x="80.1" y="123.6">VDDA</text>
<text x="86.5" y="124.5">V_USB</text>
<text x="211.5" y="125.6">Level Shifting</text>
<text x="212.3" y="120.9">74LVC1T45W6-7</text>
<text x="216.2" y="122.8">SOT26</text>
<text x="258.4" y="123.7">GND</text>
<text x="35.4" y="132">V_USB</text>
<text x="45.3" y="131.1">VDDA</text>
<text x="63" y="130.3">4~22V</text>
<text x="114.2" y="132">+3V3</text>
<text x="137.7" y="132">+3V3</text>
<text x="150.8" y="132">+3V3</text>
<text x="236.8" y="128.4">GND</text>
<text x="50.8" y="136.7">IO15</text>
<text x="89.2" y="136.7">IO14</text>
<text x="126.7" y="133.9">+5V</text>
<text x="163.3" y="133.9">+5V0</text>
<text x="174.3" y="133">+3V3</text>
<text x="43.4" y="141.8">1uF</text>
<text x="44.8" y="138.4">C3</text>
<text x="50.8" y="138.6">IO16</text>
<text x="51" y="142.2">USB_DN</text>
<text x="51" y="140.3">USB_DP</text>
<text x="83.7" y="140.5">CC1</text>
<text x="83.7" y="142.3">CC2</text>
<text x="110" y="143.3">TXD/IO43</text>
<text x="38.2" y="148">V_USB</text>
<text x="46.1" y="148.2">GND</text>
<text x="72.4" y="148.2">U10</text>
<text x="110" y="145.2">RXD/IO44</text>
<text x="110.2" y="148.9">IO5</text>
<text x="110.2" y="147">IO4</text>
<text x="146.6" y="145.2">IO10</text>
<text x="146.6" y="147">IO11</text>
<text x="146.6" y="148.9">IO12</text>
<text x="200.4" y="144">+3V3</text>
<text x="211.4" y="144.4">1.65~5.5V</text>
<text x="256.2" y="144.2">VSYS-</text>
<text x="21.2" y="153.6">0603ESDA-05N</text>
<text x="26" y="152.2" transform="rotate(-90 26 152.2)">GND</text>
<text x="31.1" y="151.6">D14</text>
<text x="68.5" y="154.6">GND</text>
<text x="72.4" y="150">CH224K</text>
<text x="80.7" y="152.7">GND</text>
<text x="110" y="154.6">IO8</text>
<text x="110" y="151">IO6</text>
<text x="110" y="152.7">IO7</text>
<text x="146.4" y="154.6">IO15</text>
<text x="146.6" y="150.8">IO13</text>
<text x="146.6" y="152.7">IO14</text>
<text x="196.4" y="152.7">IO6</text>
<text x="40.7" y="161">USB_DP</text>
<text x="109.8" y="156.4">IO9</text>
<text x="146.4" y="156.4">IO16</text>
<text x="201.1" y="158.5">GND</text>
<text x="212.3" y="160.4">74LVC1T45W6-7</text>
<text x="212.4" y="158.5">U1</text>
<text x="39.5" y="166.8">CC2</text>
<text x="40.7" y="162.8">USB_DN</text>
<text x="44.4" y="164.9">CC1</text>
<text x="117.5" y="163.2">GND</text>
<text x="136.3" y="163.2">GND</text>
<text x="153.4" y="164.1">2X10P-SMT2.54</text>
<text x="154.1" y="162.3">GND</text>
<text x="165.3" y="162.3">J2</text>
<text x="172.9" y="162.3">GND</text>
<text x="211.5" y="165.1">Level Shifting</text>
<text x="216.2" y="162.3">SOT26</text>
<text x="236.8" y="167.9">GND</text>
<text x="258.4" y="163.2">GND</text>
<text x="23.7" y="174.8">USB Type C</text>
<text x="35.6" y="178.2">GND GND GND</text>
</g>
<text font-size="1.8" fill="#800000" x="134.4" y="86.2">POWER AND FILTERING</text>
<g font-size="1.6" fill="#808080">
<text x="75.3" y="59.6">CH1A</text>
<text x="85.9" y="59.6">CH2A</text>
<text x="212.1" y="54.9">4</text>
<text x="212.1" y="58.7">5</text>
<text x="215.1" y="55.8">VCC</text>
<text x="215.1" y="59.5">SCL</text>
<text x="223" y="59.5">VIN+</text>
<text x="228.6" y="58.7">1</text>
<text x="75.3" y="63.4">CH1B</text>
<text x="75.4" y="61.5">COM1</text>
<text x="85.4" y="61.5">COM2</text>
<text x="85.9" y="63.4">CH2B</text>
<text x="212.1" y="60.5">6</text>
<text x="212.1" y="62.4">7</text>
<text x="212.1" y="64.3">8</text>
<text x="215.1" y="61.4">SDA</text>
<text x="215.1" y="63.2">A0</text>
<text x="215.1" y="65.2">A1</text>
<text x="223.4" y="65.2">VIN-</text>
<text x="228.6" y="64.3">2</text>
<text x="212.1" y="68.1">3</text>
<text x="215.1" y="68.9">GND</text>
<text x="43" y="89.2" transform="rotate(-90 43 89.2)">1</text>
<text x="35" y="94.4">5</text>
<text x="39.4" y="95.2">IN</text>
<text x="43.8" y="94.7" transform="rotate(-90 43.8 94.7)">BS</text>
<text x="45.2" y="95.2">LX</text>
<text x="50.6" y="94.4">6</text>
<text x="134.2" y="94.4">3</text>
<text x="137.1" y="95.2">IN</text>
<text x="143.3" y="95.2">OUT</text>
<text x="148.7" y="94.4">2*2</text>
<text x="141.6" y="99.5" transform="rotate(-90 141.6 99.5)">1</text>
<text x="142.4" y="96.6" transform="rotate(-90 142.4 96.6)">GND</text>
<text x="35" y="103.8">4</text>
<text x="39.4" y="104.6">EN</text>
<text x="43.8" y="106" transform="rotate(-90 43.8 106)">GND</text>
<text x="45.1" y="104.6">FB</text>
<text x="50.6" y="103.8">3</text>
<text x="43" y="110.4" transform="rotate(-90 43 110.4)">2</text>
<text x="206" y="109.4">1</text>
<text x="206" y="111.3">2</text>
<text x="206" y="113.2">3</text>
<text x="210.4" y="110.2">VCC(A) VCC(B)</text>
<text x="210.4" y="112.1">GND</text>
<text x="210.4" y="114">A</text>
<text x="219.2" y="112.1">DIR</text>
<text x="225.3" y="113.2">4</text>
<text x="225.3" y="111.3">5</text>
<text x="225.3" y="109.4">6</text>
<text x="263.3" y="109.4">1</text>
<text x="263.3" y="113.2">2</text>
<text x="267.6" y="110.2">1</text>
<text x="267.6" y="114">2</text>
<text x="220.9" y="114">B</text>
<text x="263.3" y="116.9">3</text>
<text x="267.6" y="117.7">3</text>
<text x="60.4" y="134.7">1</text>
<text x="60.4" y="136.7">2</text>
<text x="64.8" y="135.6">VDD</text>
<text x="64.8" y="137.5">CFG2</text>
<text x="72" y="137.5">CFG1</text>
<text x="74" y="135.6">PG</text>
<text x="79.8" y="136.7">9</text>
<text x="79.8" y="134.7">10</text>
<text x="122.4" y="137.6">1</text>
<text x="134.2" y="137.6">2</text>
<text x="60.4" y="138.5">3</text>
<text x="60.4" y="140.4">4</text>
<text x="60.4" y="142.3">5</text>
<text x="64.8" y="139.3">CFG3</text>
<text x="64.8" y="141.2">DP</text>
<text x="64.8" y="143.1">DM</text>
<text x="71.8" y="139.4">VBUS</text>
<text x="73.1" y="143.1">CC2</text>
<text x="73.1" y="141.2">CC1</text>
<text x="79.8" y="142.3">6</text>
<text x="79.8" y="140.4">7</text>
<text x="79.8" y="138.5">8</text>
<text x="122.4" y="139.4">3</text>
<text x="122.4" y="141.4">5</text>
<text x="122.4" y="143.2">7</text>
<text x="126.7" y="138.4">1</text>
<text x="126.7" y="140.3">3</text>
<text x="126.7" y="142.2">5</text>
<text x="129.9" y="138.4">2</text>
<text x="129.9" y="140.3">4</text>
<text x="129.9" y="142.2">6</text>
<text x="134.2" y="139.4">4</text>
<text x="134.2" y="141.4">6</text>
<text x="134.2" y="143.2">8</text>
<text x="159" y="139.4">2</text>
<text x="159" y="141.4">4</text>
<text x="159" y="143.2">6</text>
<text x="163.4" y="140.3">2</text>
<text x="163.4" y="142.2">4</text>
<text x="166.5" y="140.3">1</text>
<text x="166.5" y="142.2">3</text>
<text x="170.9" y="139.4">1</text>
<text x="170.9" y="141.4">3</text>
<text x="170.9" y="143.2">5</text>
<text x="70.2" y="149.6" transform="rotate(-90 70.2 149.6)">11</text>
<text x="71.1" y="144.5" transform="rotate(-90 71.1 144.5)">GND</text>
<text x="121.5" y="148.8">13</text>
<text x="121.6" y="147">11</text>
<text x="122.4" y="145.1">9</text>
<text x="126.7" y="144">7</text>
<text x="126.7" y="145.9">9</text>
<text x="126.7" y="147.8">11</text>
<text x="126.7" y="149.7">13</text>
<text x="129" y="145.9">10</text>
<text x="129" y="147.8">12</text>
<text x="129" y="149.7">14</text>
<text x="129.9" y="144.1">8</text>
<text x="134.2" y="145.1">10</text>
<text x="134.2" y="147">12</text>
<text x="134.2" y="148.8">14</text>
<text x="158.1" y="147">10</text>
<text x="158.1" y="148.8">12</text>
<text x="159" y="145.1">8</text>
<text x="163.4" y="144.1">6</text>
<text x="163.4" y="145.9">8</text>
<text x="163.4" y="147.8">10</text>
<text x="163.4" y="149.7">12</text>
<text x="165.8" y="149.7">11</text>
<text x="166.5" y="144">5</text>
<text x="166.5" y="145.9">7</text>
<text x="166.5" y="147.8">9</text>
<text x="170.9" y="145.1">7</text>
<text x="170.9" y="147">9</text>
<text x="170.9" y="148.8">11</text>
<text x="206" y="148.8">1</text>
<text x="210.4" y="149.7">VCC(A) VCC(B)</text>
<text x="225.3" y="148.8">6</text>
<text x="263.3" y="148.8">1</text>
<text x="267.6" y="149.7">1</text>
<text x="121.5" y="150.7">15</text>
<text x="121.5" y="152.6">17</text>
<text x="121.5" y="154.5">19</text>
<text x="126.7" y="151.6">15</text>
<text x="126.7" y="153.4">17</text>
<text x="126.7" y="155.3">19</text>
<text x="129" y="151.6">16</text>
<text x="129" y="153.5">18</text>
<text x="129" y="155.3">20</text>
<text x="134.2" y="150.7">16</text>
<text x="134.2" y="152.6">18</text>
<text x="134.2" y="154.5">20</text>
<text x="158.1" y="150.7">14</text>
<text x="158.1" y="152.6">16</text>
<text x="158.1" y="154.5">18</text>
<text x="163.4" y="151.6">14</text>
<text x="163.4" y="153.5">16</text>
<text x="163.4" y="155.3">18</text>
<text x="165.7" y="151.6">13</text>
<text x="165.7" y="153.4">15</text>
<text x="165.7" y="155.3">17</text>
<text x="170.9" y="150.7">13</text>
<text x="170.9" y="152.6">15</text>
<text x="170.9" y="154.5">17</text>
<text x="206" y="150.7">2</text>
<text x="206" y="152.6">3</text>
<text x="210.4" y="151.6">GND</text>
<text x="210.4" y="153.4">A</text>
<text x="219.2" y="151.6">DIR</text>
<text x="220.9" y="153.5">B</text>
<text x="225.3" y="152.6">4</text>
<text x="225.3" y="150.7">5</text>
<text x="263.3" y="152.6">2</text>
<text x="267.6" y="153.4">2</text>
<text x="27.7" y="160">VBUS</text>
<text x="30.1" y="161.9">D+</text>
<text x="34.2" y="159.2">VBUS1*2</text>
<text x="34.2" y="161">A6*2</text>
<text x="121.5" y="156.4">21</text>
<text x="121.5" y="158.2">23</text>
<text x="126.7" y="157.2">21</text>
<text x="126.7" y="159">23</text>
<text x="129" y="157.2">22</text>
<text x="129" y="159.1">24</text>
<text x="134.2" y="156.4">22</text>
<text x="134.2" y="158.2">24</text>
<text x="158.1" y="156.4">20</text>
<text x="163.4" y="157.2">20</text>
<text x="165.7" y="157.2">19</text>
<text x="170.9" y="156.4">19</text>
<text x="263.3" y="156.4">3</text>
<text x="267.6" y="157.2">3</text>
<text x="28.9" y="165.7">CC1</text>
<text x="28.9" y="167.6">CC2</text>
<text x="30.5" y="163.8">D-</text>
<text x="34.2" y="164.8">A5</text>
<text x="34.2" y="162.9">A7*2</text>
<text x="34.2" y="166.7">B5</text>
<text x="27.8" y="169.4">SHLD</text>
<text x="28.5" y="171.3">GND</text>
<text x="34.2" y="170.4">GND*2</text>
<text x="34.2" y="168.6">SHLD1*8</text>
</g>
<g font-size="1.3" fill="#808080">
<text x="178.1" y="41.8" transform="rotate(-90 178.1 41.8)">10K</text>
<text x="187.5" y="41.8" transform="rotate(-90 187.5 41.8)">10K</text>
<text x="175.9" y="42.2" transform="rotate(-90 175.9 42.2)">R48</text>
<text x="185.3" y="42.2" transform="rotate(-90 185.3 42.2)">R47</text>
<text x="213.3" y="45.8">U11</text>
<text x="86.7" y="49.7" transform="rotate(-90 86.7 49.7)">R20</text>
<text x="89.1" y="50.2" transform="rotate(-90 89.1 50.2)">100K</text>
<text x="95.3" y="49.4">100nF</text>
<text x="96.9" y="48.2">C7</text>
<text x="79.9" y="58.9">SW1</text>
<text x="92.1" y="58.8" transform="rotate(-90 92.1 58.8)">1K</text>
<text x="94.7" y="59.3" transform="rotate(-90 94.7 59.3)">R22</text>
<text x="179.7" y="61.9" transform="rotate(-90 179.7 61.9)">R44</text>
<text x="181.9" y="61.5" transform="rotate(-90 181.9 61.5)">NC</text>
<text x="240" y="63" transform="rotate(-90 240 63)">R40</text>
<text x="242.1" y="63.1" transform="rotate(-90 242.1 63.1)">0.1R</text>
<text x="243.7" y="63" transform="rotate(-90 243.7 63)">R3</text>
<text x="245.8" y="63.1" transform="rotate(-90 245.8 63.1)">0.1R</text>
<text x="170.3" y="69.4" transform="rotate(-90 170.3 69.4)">R45</text>
<text x="172.5" y="69.1" transform="rotate(-90 172.5 69.1)">10K</text>
<text x="179.7" y="69.4" transform="rotate(-90 179.7 69.4)">R41</text>
<text x="181.9" y="69.1" transform="rotate(-90 181.9 69.1)">10K</text>
<text x="213.3" y="75.9">INA219BIDCNT</text>
<text x="44.8" y="86">C19</text>
<text x="48.6" y="86">100nF</text>
<text x="136.3" y="91.8">U4</text>
<text x="188" y="95.5">R7</text>
<text x="33.9" y="99.5">10K</text>
<text x="33.9" y="98.4">R37</text>
<text x="68.6" y="100" transform="rotate(-90 68.6 100)">100K</text>
<text x="71.4" y="99.6" transform="rotate(-90 71.4 99.6)">R35</text>
<text x="142.3" y="98.8">AMS1117/3.3v</text>
<text x="187.9" y="96.7">470R</text>
<text x="191" y="101.7">LED</text>
<text x="191.1" y="102.8">red</text>
<text x="237.7" y="107">10K</text>
<text x="237.7" y="105.9">R1</text>
<text x="44.6" y="109.6">U9</text>
<text x="54.9" y="113">B5819</text>
<text x="56.3" y="110.8">D9</text>
<text x="68.6" y="109.7" transform="rotate(-90 68.6 109.7)">13.7K</text>
<text x="71.4" y="109" transform="rotate(-90 71.4 109)">R36</text>
<text x="185.9" y="110.6">GND</text>
<text x="237.7" y="119">R2</text>
<text x="237.7" y="120.2">NC</text>
<text x="82" y="131.4" transform="rotate(-90 82 131.4)">R6</text>
<text x="84.2" y="131.1" transform="rotate(-90 84.2 131.1)">1K</text>
<text x="85.7" y="131.4" transform="rotate(-90 85.7 131.4)">R34</text>
<text x="88" y="131.1" transform="rotate(-90 88 131.1)">10K</text>
<text x="42" y="134.3">R33</text>
<text x="42.3" y="136.7">1K</text>
<text x="82.1" y="146.5" transform="rotate(-90 82.1 146.5)">NC</text>
<text x="84.4" y="146.6" transform="rotate(-90 84.4 146.6)">R39</text>
<text x="237.7" y="147.4">10K</text>
<text x="237.7" y="146.3">R4</text>
<text x="237.7" y="159.6">NC</text>
<text x="237.7" y="158.5">R5</text>
<text x="126.9" y="164.1">2X12P-SMT2.54</text>
<text x="126.9" y="162.3">J1</text>
<text x="40.3" y="172.4">R60</text>
<text x="40.8" y="171.1">NC</text>
<text x="45" y="170.5">R61</text>
<text x="45.5" y="169.2">NC</text>
</g>
<g font-size="1.3" fill="#800000">
<text x="215.2" y="51.4">Curr/Power Mon.</text>
<text x="218" y="49.5">INA219</text>
<text x="215.2" y="72.1">VCC:</text>
<text x="220.8" y="72.1">3-5.5V</text>
</g>
<g font-size="1.1" fill="#808080">
<text x="54.7" y="53.5">C1</text>
<text x="115" y="50.3">10uF</text>
<text x="115.4" y="49.4">C62</text>
<text x="120.7" y="50.3">100nF</text>
<text x="121" y="49.4">C63</text>
<text x="53.2" y="54.6">4.7uF/35V</text>
<text x="118.4" y="99.9">0.1uF</text>
<text x="119" y="97.6">C12</text>
<text x="123.7" y="99.7">10uF/16V</text>
<text x="125.2" y="98.6">C8</text>
<text x="149.8" y="100.2">10uF</text>
<text x="150.7" y="99.1">C9</text>
<text x="157.3" y="98.6">C11</text>
<text x="157.4" y="100.8">0.1uF</text>
<text x="269.7" y="124.7">C395869</text>
<text x="269.7" y="122.8">PIX2</text>
<text x="269.7" y="164.1">C395869</text>
<text x="269.7" y="162.3">PIX1</text>
<text x="2.8" y="179.2">MaTouch Devkit_Strip Driver V1.2</text>
<text x="2.8" y="181.1">www.makerfabs.com</text>
</g>
</svg>
